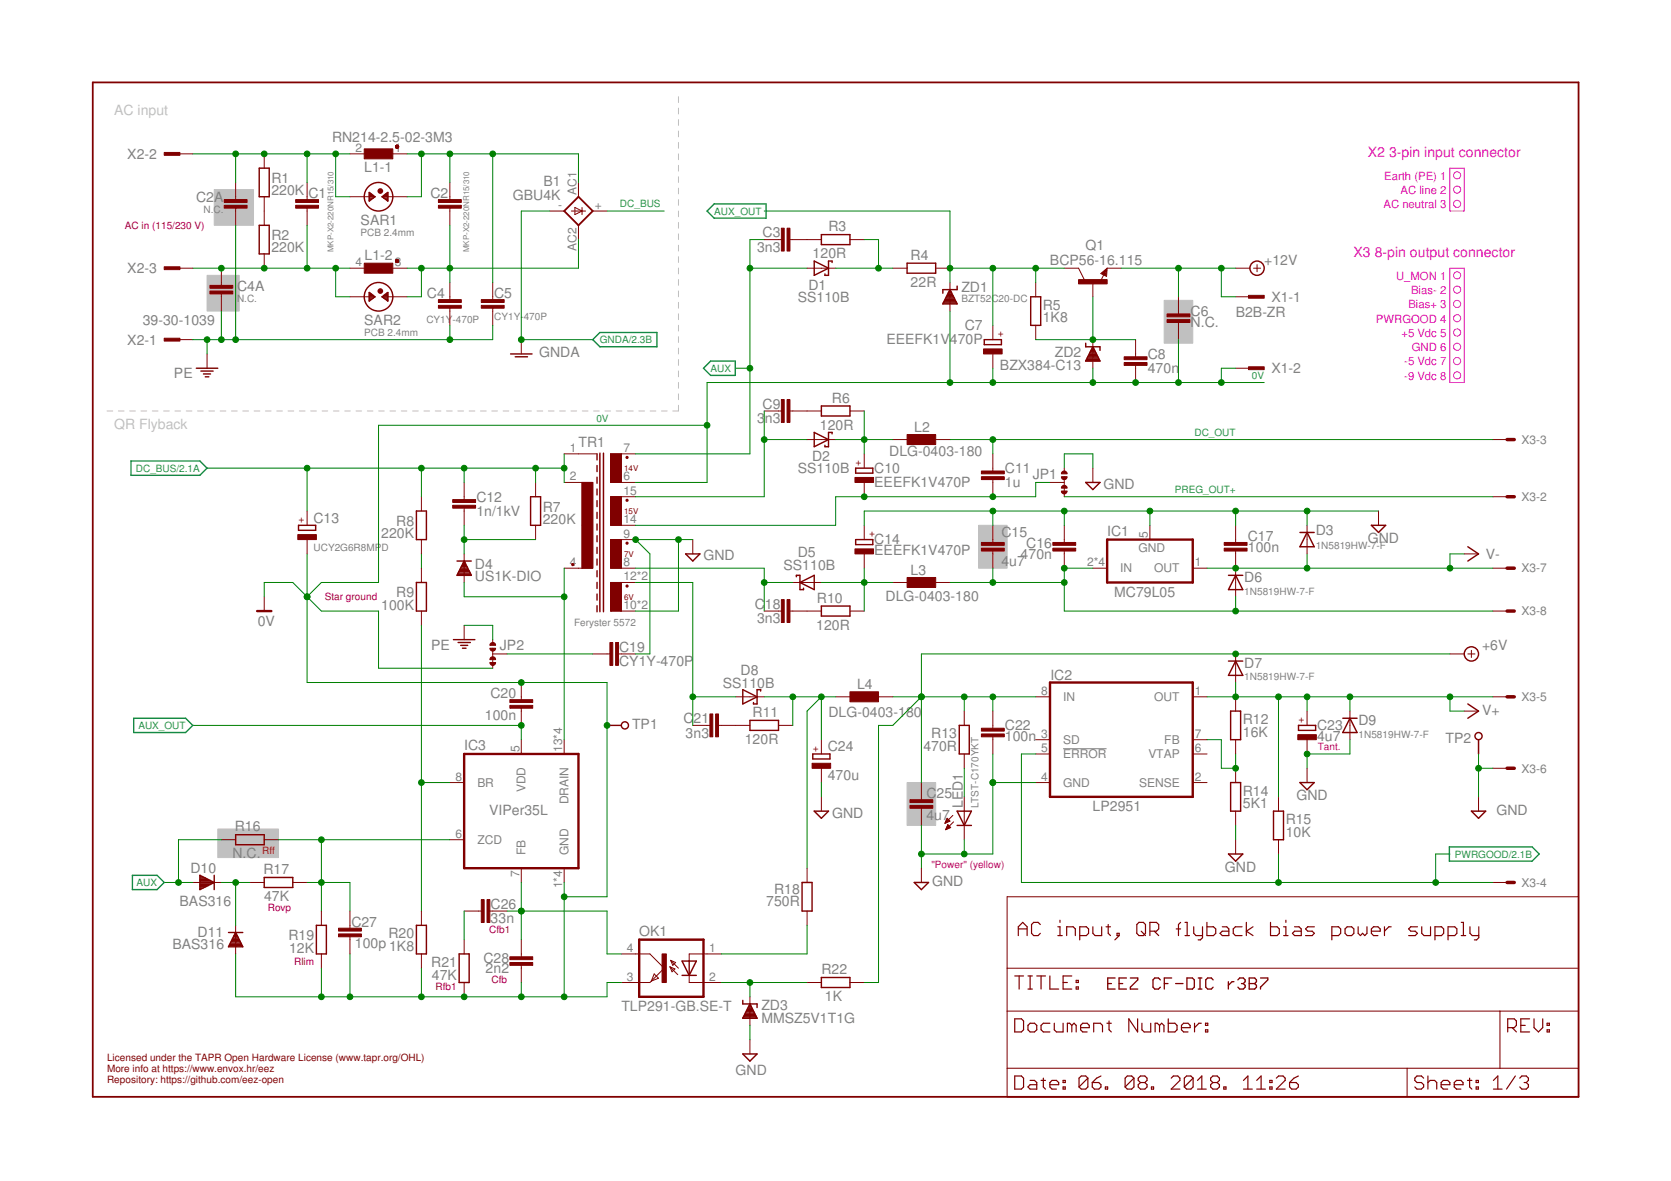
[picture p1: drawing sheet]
<svg xmlns="http://www.w3.org/2000/svg" width="297mm" height="210mm" viewBox="0 0 297 210" stroke-linecap="round" stroke-linejoin="round" font-family="sans-serif">
<g fill="#c0c0c0" stroke="#c0c0c0" stroke-width=".18">
<path d="M161.2 139.1h5.1v7.6h-5.1z"/>
<path d="M173.9 93.4h5.1v7.6h-5.1z"/>
<path d="M38.7 147.3h10.8v5.1h-10.8z"/>
<path d="M206.9 53.4h5.1v7.6h-5.1z"/>
<path d="M38.1 33.7h7v6.3h-7z"/>
<path d="M36.8 48.9h5.7v6.4h-5.7z"/>
</g>
<g fill="none" stroke="#c0c0c0" stroke-width=".18">
<path d="M120.6 17.2v1M120.6 19.2v1.1M120.6 21.3v1M120.6 23.3v1M120.6 25.3v1.1M120.6 27.3v1.1M120.6 29.4v1M120.6 31.4v1M120.6 33.4v1.1M120.6 35.5v1M120.6 37.5v1M120.6 39.5v1.1"/>
<path d="M120.6 41.6v1M120.6 43.6v1M120.6 45.6v1.1M120.6 47.6v1.1M120.6 49.7v1M120.6 51.7v1M120.6 53.7v1.1M120.6 55.8v1M120.6 57.8v1M120.6 59.8v1.1M19 73h1M21 73h1.1"/>
<path d="M23.1 73h1M25.1 73h1M27.1 73h1M29.1 73h1M31.1 73h1M33.1 73h1M35.1 73h1M37.1 73h1M39.1 73h1.1M41.1 73h1.1M43.2 73h1M45.2 73h1"/>
<path d="M47.2 73h1M49.2 73h1M51.2 73h1M53.2 73h1M55.2 73h1M57.3 73h1M59.3 73h1M61.3 73h1M63.3 73h1M65.3 73h1M67.3 73h1M69.3 73h1"/>
<path d="M71.3 73h1M73.3 73h1.1M75.4 73h1M77.4 73h1M79.4 73h1M81.4 73h1M83.4 73h1M85.4 73h1M87.4 73h1M89.4 73h1M91.4 73h1.1M93.5 73h1"/>
<path d="M95.5 73h1M97.5 73h1M99.5 73h1M101.5 73h1M103.5 73h1M105.5 73h1M107.5 73h1M109.5 73h1.1M111.5 73h1.1M113.6 73h1M115.6 73h1M117.6 73h1"/>
<path d="M120.6 72v1h-1M120.6 61.9v1M120.6 63.9v1M120.6 65.9v1.1M120.6 68v1M120.6 70v1"/>
</g>
<path d="M189 133.1h7.7" fill="none" stroke="#808080" stroke-width=".18"/>
<g fill="none" stroke="#800000" stroke-width=".21">
<path d="M180.4 173.5h1.5M181 166.3v-1.6l.8-.8 .8 .8v1.6M181 165.1h1.6M181.2 173.5v2.3M182.7 173.5h.8M182.7 175.8h.8M183.1 173.5v2.3M184.3 173.5h1.5M184.9 164.3l-.4-.4h-.8l-.3 .4v1.6l.3 .4h.8l.4-.4M185.1 173.5v2.3M186.6 173.5v2.3h1.6M188 166.3h.8"/>
<path d="M188 164.7h.4v1.6M188.4 163.6v.3M189 174.6h.7M189.6 166.3v-1.6h1.2l.4 .4v1.2M190.5 173.5h-1.5v2.3h1.5M191.3 175.4h.4v.4h-.4zM191.3 174.2h.4v.4h-.4zM191.9 166.3h1.2l.4-.4v-.8l-.4-.4h-1.2v2.3M194.3 164.7v1.2l.4 .4h1.1v-1.6M196.6 164.7h.8M197 164.3v1.6l.4 .4M198.6 165.9h.3v.4h-.3z"/>
<path d="M198.9 166.3l-.7 .7M202.5 163.9h.7l.4 .4v1.6l-.4 .4h-.7l-.4-.4v-1.6zM202.9 165.5l.7 .8M204.4 165.5h1.2l.4-.4v-.8l-.4-.4h-1.2v2.4M205.2 165.5l.8 .8M209.1 165.1h.8M209.9 163.9l-.4 .4v2M210.7 163.9h.3v2.4M210.7 166.3h.7M212.2 164.7v1.2l.4 .4h1.2M213.8 164.7v2l-.4 .3h-.4M214.5 163.9v2.4h1.2l.4-.4v-.8l-.4-.4h-1.2"/>
<path d="M217.3 164.7h.8l.3 .4v1.2h-1.1l-.4-.4 .4-.4h1.1M220.8 164.7h-1.2l-.4 .4v.8l.4 .4h1.2M221.6 163.9v2.4M222.7 164.7l-1.1 .8 1.1 .8M225.8 163.9v2.4h1.2l.4-.4v-.8l-.4-.4h-1.2M228.2 166.3h.8M228.2 164.7h.4v1.6M228.6 163.6v.3M230.1 164.7h.8l.4 .4v1.2h-1.2l-.4-.4 .4-.4h1.2M233.6 164.7h-1.1l-.4 .4 .4 .4h.8l.3 .4-.3 .4h-1.2M236.7 166.3h1.2l.4-.4v-.8l-.4-.4h-1.2v2.3M239.5 164.7h.8l.4 .4v.8l-.4 .4h-.8l-.4-.4v-.8z"/>
<path d="M241.4 164.7v1.2l.4 .4 .4-.4 .4 .4 .4-.4v-1.2M243.8 165.5h1.5v-.4l-.4-.4h-.7l-.4 .4v.8l.4 .4h.7M246.1 164.7v1.6M247.3 164.7h-.4l-.8 .8M252 164.7h-1.2l-.4 .4 .4 .4h.8l.4 .4-.4 .4h-1.2M252.7 164.7v1.2l.4 .4h1.2v-1.6M255.1 166.3h1.1l.4-.4v-.8l-.4-.4h-1.1v2.3M257.4 166.3h1.2l.4-.4v-.8l-.4-.4h-1.2v2.3M259.8 163.9h.3v2.4M259.8 166.3h.7M261.3 164.7v1.2l.4 .4h1.2M262.9 164.7v2l-.4 .3h-.4"/>
<path d="M180.4 181.1h1.2l.3 .4v1.5l-.3 .4h-1.2zM180.4 191.2h1.2l.3 .4v1.6l-.3 .4h-1.2zM182.7 182.2l.4-.3h.8l.4 .3v.8l-.4 .4h-.8l-.4-.4zM183.1 192h.8l.4 .4v1.2h-1.2l-.4-.4 .4-.4h1.2M185.1 192h.7M185.5 191.6v1.6l.3 .4M186.6 192.8h1.6v-.4l-.4-.4h-.8l-.4 .4v.8l.4 .4h.8M186.6 181.9h-1.1l-.4 .3v.8l.4 .4h1.1M187.4 181.9v1.1l.4 .4h1.2v-1.5M189 193.2h.4v.4h-.4zM189 192h.4v.4h-.4zM190.5 182.2l-.4-.3h-.4v1.5"/>
<path d="M190.5 182.2l.4-.3 .4 .3v1.2M190.5 182.2v1.2M192.1 182.6h1.5v-.4l-.3-.3h-.8l-.4 .3v.8l.4 .4h.8M193.4 191.6v1.6l-.4 .4h-.8l-.4-.4M193.4 191.6l-.4-.4h-.8l-.4 .4v1.6M193.4 191.6l-1.6 1.6M194.2 192.4h1.1l.4 .4v.4l-.4 .4h-.8l-.3-.4zM194.4 183.4v-1.5h1.2l.4 .3v1.2M195.7 191.2l-.8 .4-.7 .8M196.5 193.2h.4v.4h-.4zM196.8 181.9h.7M197.1 181.5v1.5l.4 .4"/>
<path d="M201.6 191.6v1.6l-.4 .4h-.8l-.4-.4M201.6 191.6l-.4-.4h-.8l-.4 .4v1.6M201.6 191.6l-1.6 1.6M202.2 181.1v2.3l-1.5-2.3v2.3M202.7 192.4l-.4 .4v.4l.4 .4h.8l.4-.4v-.4l-.4-.4M202.7 192.4l-.4-.4v-.4l.4-.4h.8l.4 .4v.4l-.4 .4M202.7 192.4h.8M203 181.9v1.1l.4 .4h1.2v-1.5M204.7 193.2h.4v.4h-.4zM206.1 182.2l-.4-.3h-.4v1.5M206.1 182.2v1.2M206.1 182.2l.4-.3 .4 .3v1.2"/>
<path d="M207.7 181.1v2.3h1.2l.3-.4v-.8l-.3-.3h-1.2M208.2 191.6l.4-.4h.8l.3 .4v.4l-1.5 1.6h1.5M210 182.6h1.6v-.4l-.4-.3h-.8l-.4 .3v.8l.4 .4h.8M212.1 191.6v1.6l-.4 .4h-.8l-.4-.4M212.1 191.6l-.4-.4h-.8l-.4 .4v1.6M212.1 191.6l-1.6 1.6M212.3 181.9v1.5M212.9 193.6h1.5M212.9 192l.7-.8v2.4M213.5 181.9h-.4l-.8 .7M214.3 183h.4v.4h-.4zM214.3 181.9h.4v.3h-.4z"/>
<path d="M215.6 192.4l-.4 .4v.4l.4 .4h.8l.4-.4v-.4l-.4-.4M215.6 192.4l-.4-.4v-.4l.4-.4h.8l.4 .4v.4l-.4 .4M215.6 192.4h.8M217.6 193.2h.3v.4h-.3zM221 193.6h1.6M221 192l.8-.8v2.4M223.4 193.6h1.5M223.4 192l.8-.8v2.4M225.7 193.2h.4v.4h-.4zM225.7 192h.4v.4h-.4zM226.9 191.6l.4-.4h.8l.4 .4v.4l-1.6 1.6h1.6M229.2 192.4h1.2l.4 .4v.4l-.4 .4h-.8l-.4-.4z"/>
<path d="M230.8 191.2l-.8 .4-.8 .8M253.1 191.6l-.4-.4h-.8l-.4 .4v.4l.4 .4h.8l.4 .4v.4l-.4 .4h-.8l-.4-.4M253.8 192.4l.4-.4h.8l.4 .4v1.2M253.8 191.2v2.4M256.2 192.8h1.5v-.4l-.4-.4h-.7l-.4 .4v.8l.4 .4h.7M258.5 192.8h1.6v-.4l-.4-.4h-.8l-.4 .4v.8l.4 .4h.8M260.9 192h.7M261.2 191.6v1.6l.4 .4M262.4 193.2h.4v.4h-.4zM262.4 192h.4v.4h-.4zM265.5 193.6h1.5M265.5 192l.8-.8v2.4"/>
<path d="M268 182.6h1.2l.4-.4v-.7l-.4-.4h-1.2v2.3M268.8 182.6l.8 .8M269.4 191.2l-1.6 2.4M270.2 191.6l.3-.4h.8l.4 .4v.4l-.4 .4M270.3 182.2h.8M270.9 192.4h.4M271.3 192.4l.4 .4v.4l-.4 .4h-.8l-.3-.4M271.9 181.1h-1.6v2.3h1.6M272.7 181.1v1.5l.8 .8 .7-.8v-1.5M275 183h.4v.4h-.4zM275 181.9h.4v.3h-.4z"/>
</g>
<g fill="none" stroke="#800000" stroke-width=".25">
<path d="M46.1 29.9h1.8v5.1h-1.8zM65.6 35h1M65.6 34.2l1.1 .8-1.1 .7zM65.6 35.6h.1M65.6 35.4h.4M65.6 35.2h.7M65.6 34.8h.8M65.6 34.5h.5M65.6 34.3h.2M67.9 35h1M67.9 35l1-.8v1.5zM68.2 34.8h.7"/>
<path d="M68.2 35.2h.7M68.5 34.5h.4M68.5 35.4h.4M68.8 34.3h.1M68.8 35.6h.1M70.3 26.1h.5M70.4 25.9h.3M70.5 26.3h.2M70.7 25.9a.25 .25 0 0 0-.3 0 .25 .25 0 0 0 .1 .4M70.7 25.9l.1 .2M70.8 26.1l-.1 .2M46.1 40h1.8v5.1h-1.8z"/>
<path d="M65.6 52.7h1M65.6 53.4h.1M65.6 53.2h.4M65.6 53h.7M65.6 52.5h.8M65.6 52.3h.5M65.6 52.1h.2M65.6 52l1.1 .7-1.1 .8zM67.9 52.7h1M67.9 52.7l1-.7v1.5zM68.2 52.5h.7M68.2 53h.7"/>
<path d="M68.5 52.3h.4M68.5 53.2h.4M68.8 52.1h.1M68.8 53.4h.1M70.3 46.3h.5M70.4 46.5a.26 .26 0 0 1 .2-.4 .26 .26 0 0 1 .2 .4M70.4 46.5l.2 .2 .2-.2M70.4 46.5h.4M144.7 46.4l2.6 1.3-2.6 1.2zM146 41.7h5.1v1.8h-5.1zM147.9 46.7v-.3h-.6v2.5h-.7v-.2M161.2 46.8h5.1v1.8h-5.1z"/>
<path d="M167.7 53.8h2.4M167.8 53.6h2.1M167.9 53.4h1.9M168 53.2h1.7M168.1 53h1.5M168.2 52.7h1.3M168.3 52.5h1.1M168.4 52.3h.9M168.6 52.1h.6M168.7 51.9h.4M168.8 51.6h.2M168.9 51.5l1.2 2.5h-2.5z"/>
<path d="M170.1 50.8v.7h-2.5v.6M183.2 52.7h1.8v5.1h-1.8zM196.7 47.9l-.8 .7 .7 .3 .1-.9-.5 .6 .2 .1v-.3M34.9 65.4h3.8M35.7 66h2.2M36.2 66.5h1.2M36.5 67h.6M90.8 62.9h3.8M91.6 63.4h2.2M144.7 76.9l2.6 1.2-2.6 1.3zM146 72.2h5.1v1.7h-5.1zM147.9 77.1v-.2h-.6v2.5h-.7v-.3"/>
<path d="M175 60.4h3v.9h-3zM193 61v.6h2.5v.7M193 64.1h2.5M193.1 63.9h2.3M193.3 63.6h2M193.4 63.4h1.8M193.5 63.2h1.5M193.6 63h1.3M193.7 62.7h1.1M193.8 62.5h.9M193.9 62.3h.7M194 62.1h.5"/>
<path d="M194.1 61.8h.3M194.3 61.6l1.2 2.6h-2.5zM53.1 93.4h3v.9h-3zM74 90.8h1.8v5.1h-1.8zM81.2 99.7h2.6M82.4 99.8h.2M82.5 99.7l1.3 2.6h-2.6zM94.3 88.3h1.8v5.1h-1.8zM106.1 80.7v1M106.1 82.7v1.1M106.1 84.8v1.1M106.1 86.9v1.1"/>
<path d="M106.1 89v1M106.1 91.1v1M106.1 93.1v1.1M106.1 95.2v1.1M106.1 97.3v1.1M106.1 99.4v1M106.6 80.5v28.2M107.3 80.5v28.2M121.9 98.4h2.5l-1.3 1.3zM152.1 83.2h3.1v.9h-3.1zM152.1 95.9h3.1v.9h-3.1zM193 85.7h2.5l-1.2 1.3z"/>
<path d="M231.1 94.6h2.5M232.3 94.6l1.3 2.6h-2.5zM243.8 93.4h2.5l-1.3 1.2zM260.9 97.2l1.9 1.2-1.9 1.3M74 103.5h1.8v5.1h-1.8zM80.6 113.7h3.8M81.3 102.1h2.4M81.4 114.2h2.2M81.4 101.9h2.2M81.6 101.6h1.9M81.7 101.4h1.7M81.8 101.2h1.4"/>
<path d="M81.9 101h1.2M81.9 114.7h1.2M82 100.7h1M82.1 100.5h.8M82.2 115.2h.6M82.2 100.3h.6M82.3 100.1h.4M106.1 101.4v1.1M106.1 103.5v1.1M106.1 105.6v1.1M106.1 107.7v1M141.6 102.5v-.2h.6v2.5h.6v-.3"/>
<path d="M142.2 103.5l2.5-1.2v2.5zM146 107.7h5.1v1.8h-5.1zM218.4 102.3h2.5M218.4 117.5h2.5M219.6 102.3l1.3 2.5h-2.5zM219.6 117.5l1.3 2.5h-2.5zM107.9 128.9h2.5M132 122.6l2.6 1.2-2.6 1.3zM133.3 128h5.1v1.8h-5.1zM135.2 122.8v-.2h-.6v2.5h-.7v-.2M144.5 134h3v.9h-3zM170.5 128.9h1.8v5.1h-1.8z"/>
<path d="M218.8 126.4h1.7v5.1h-1.7zM218.8 139.1h1.7v5.1h-1.7zM230.8 128.9h3.1v.9h-3.1zM231.1 139.1h2.5l-1.3 1.3zM238.7 127.7h2.5M240 127.7l1.2 2.5h-2.5zM260.9 125.1l1.9 1.3-1.9 1.3M262.8 131.5v2.5M35.5 155.6l2.6 1.2-2.6 1.3zM35.5 158.1h.2M35.5 157.8h.6M35.5 157.6h1.1"/>
<path d="M35.5 157.4h1.5M35.5 157.2h1.9M35.5 157h2.4M35.5 156.7h2.3M35.5 156.5h1.9M35.5 156.3h1.4M35.5 156.1h1M35.5 155.9h.5M35.5 155.6h.1M38.1 155.6v2.5M41.9 148.4h5.1v1.7h-5.1zM47 156h5v1.7h-5z"/>
<path d="M142.6 156.8h1.8v5.1h-1.8zM144.7 144.2h2.6l-1.3 1.2zM162.5 156.8h2.6l-1.3 1.3zM170.1 144.2h2.6l-1.3 2.5zM170.1 146.7h2.6M218.4 151.8h2.5l-1.3 1.3zM226.4 144.2h1.8v5h-1.8zM261.6 144.2h2.5l-1.3 1.2zM40.6 165.7h2.6M40.7 168.1h2.4M40.8 167.8h2.1M41 167.6h1.8"/>
<path d="M41.1 167.4h1.6M41.2 167.2h1.4M41.3 166.9h1.2M41.4 166.7h1M41.5 166.5h.8M41.6 166.3h.6M41.7 166.1h.3M41.8 165.8h.1M41.9 165.7l1.3 2.6h-2.6zM56.2 164.5h1.8v5h-1.8zM74 164.5h1.8v5h-1.8zM81.6 169.5h1.8v5.1h-1.8z"/>
<path d="M121.2 170.8h2.6l-1.3 2.6zM121.2 173.4h2.6M122.5 170.8v2.6M132 177.8v.6h2.6v.7M132.6 179.8h1.4M132.7 179.6h1.2M132.8 179.4h1M132.9 179.2h.8M133.1 178.9h.5M133.2 178.7h.3M133.3 178.5h.1M133.3 178.4l1.3 2.6h-2.6z"/>
<path d="M146 173.7h5.1v1.8h-5.1zM132 187.3h2.6l-1.3 1.3zM132.2 180.7h2.3M132.3 180.5h2M132.4 180.3h1.8M132.5 180.1h1.6"/>
<circle cx="67.3" cy="35" r="2.54"/>
<circle cx="67.3" cy="52.7" r="2.54"/>
<circle cx="223.5" cy="47.7" r="1.27"/>
<circle cx="261.6" cy="116.2" r="1.27"/>
<circle cx="111.1" cy="128.9" r=".64"/>
<circle cx="262.8" cy="130.8" r=".64"/>
</g>
<g fill="none" stroke="#800000" stroke-width=".18">
<path d="M31.7 27.3h2.6M41.9 32.4v3.1M41.9 37v3M47 27.3v2.6M47 35v5M54.6 32.4v3.1M54.6 37v3M62.2 27.3h2.5M62.2 35h3.5M68.9 35h3.5M69.8 27.3h2.6M80 32.4v3.1"/>
<path d="M80 37v3M97.7 37.5h2.6M101.6 37.5h2.5M102.2 36.9l1.3 .6-1.3 .6zM102.8 32.4v2.6M103.5 36.9v1.2M105.4 37.5h2.5M31.7 47.7h2.6M39.3 47.7v3M39.3 52.2v3.1M47 45.1v2.6M62.2 47.7h2.5"/>
<path d="M62.2 52.7h3.5M68.9 52.7h3.5M69.8 47.7h2.6M80 50.2v3.1M80 54.8v3M87.6 50.2v3.1M87.6 54.8v3M102.8 40v2.6M135.8 42.6h3.1M140.4 42.6h5.6M143.5 47.7h5M151.1 42.6h2.5"/>
<path d="M158.7 47.7h2.5M166.3 47.7h2.6M168.9 50.2v5.1M176.5 57.8v2.6M184.1 50.2v2.5M184.1 57.8v2.6M189.2 47.7h2.5l1 2M194.3 50.2v2.5M195.7 48.6l1.1-.9-.1 1.4zM196.2 48.9l-.6 1.2M196.8 47.7h2.5M209.5 52.7v3.1"/>
<path d="M209.5 57.3v3.1M219.6 47.7h2.6M219.6 52.7h2.6M222.8 47.7h1.3M223.5 47v1.3M31.7 60.4h2.6M36.8 62.9v2.5M92.7 60.4v2.5M135.8 73h3.1M140.4 73h5.6M143.5 78.1h5M151.1 73h2.5"/>
<path d="M158.7 78.1h2.5M166.3 78.1h2.6M176.5 62.9v2.5M194.3 60.4v5M201.9 60.4v3M201.9 64.9v3.1M219.6 65.4h2.6M265.4 78.1h2.5M54.6 90.8v2.6M54.6 95.9v2.5M74.9 88.3v2.5M74.9 95.9v2.5"/>
<path d="M82.5 85.7v3.1M82.5 90.3v3.1M82.5 98.4v5.1M95.2 85.7v2.6M95.2 93.4v2.5M100.3 85.7h5.1v15.3h-5.1M100.3 80.7h5.8M103.5 85.7v15.3M110.4 80.7v5M110.4 88.3v5.1M110.4 95.9v5.1M113 95.9h-4.5v5.1h4.5"/>
<path d="M113 80.7h-4.5v5h4.5M113 88.3h-4.5v5.1h4.5M123.1 95.9v2.5M153.6 80.7v2.5M153.6 85.7v2.6M153.6 93.4v2.5M153.6 98.4v2.6M176.5 80.7v3M176.5 85.2v3.1M176.5 93.4v3M176.5 97.9v3.1M186.6 85.7h2.6"/>
<path d="M189.2 83.2v.8M189.2 85v3.3M189.2 93.4v3M189.2 97.9v3.1M194.3 83.2v2.5M204.4 93.4v2.5M219.6 93.4v3M219.6 97.9v8.2M232.3 93.4v5M245 90.8v2.6M260.3 98.4h2.5M265.4 88.3h2.5"/>
<path d="M47 106.1v2.5M74.9 101v2.5M74.9 108.6v2.5M82.5 111.1v2.6M87.6 116.2h2.5M87.6 113.7v.7M87.6 115.5v3.3M105.4 116.2h3M109.9 116.2h3.1M110.4 103.5v5.1M113 103.5h-4.5v5.1h4.5M135.8 108.6h3.1"/>
<path d="M140.4 108.6h5.6M140.9 103.5h5.1M151.1 108.6h2.5M158.7 103.5h2.5M166.3 103.5h2.6M194.3 101h2.5M212 101h2.6M219.6 116.2v5.1M257.7 116.2h2.6M260.9 116.2h1.3M261.6 115.6v1.3M265.4 101h2.5"/>
<path d="M265.4 108.6h2.5M80 139.1h2.5M92.7 121.3v3.1M92.7 125.9v3M92.7 131.5v2.5M100.3 131.5v2.5M123.1 128.9h3.1M127.7 128.9h5.6M130.8 123.8h5M138.4 128.9h2.5M146 131.5v2.5M146 136.5v2.6"/>
<path d="M148.5 123.8h2.6M156.2 123.8h2.5M163.8 139.1v3M171.4 126.4v2.5M171.4 134v2.5M176.5 126.4v3M176.5 131v3M184.1 123.8h2.5M184.1 139.1h2.5M184.1 131.5h2.5M184.1 134h2.5M212 123.8h2.6"/>
<path d="M212 139.1h2.6M212 131.5h2.6M212 134h2.6M219.6 123.8v2.6M219.6 131.5v2.5M219.6 136.5v2.6M232.3 126.4v2.5M232.3 131.5v2.5M232.3 136.5v2.6M240 126.4v5.1M260.3 126.4h2.5M265.4 123.8h2.5"/>
<path d="M265.4 136.5h2.5M34.3 156.8h5M39.3 149.2h2.6M44.4 156.8h2.6M47 149.2h2.5M52 156.8h2.6M80 149.2h2.5M92.7 154.3v2.5M100.3 154.3v2.5M143.5 154.3v2.5M146 141.6v2.6M163.8 143.7v3"/>
<path d="M163.8 154.3v2.5M168 146.2h.2M168.1 146.1h.4M168.1 147.4h.1M168.1 146h.7M168.2 145.9h.6M168.2 147.3h.3M168.2 147.2h.5M168.2 145.7h.5M168.3 145.6h.3M168.3 147.1h.7M168.3 145.5h.1"/>
<path d="M168.3 146.9h.5M168.4 145.4l.5 .5-.9 .4zM168.4 146.8h.3M168.4 146.7h.2M168.5 146.6l-.4 .9M168.5 146.6l.5 .5-.9 .4M168.5 146.6h.1M169.4 144.9l-1.4 1.4M169.5 146.1l-1.4 1.4M171.4 141.6v7.6M179 159.4h101.6v35.5h-101.6zM219.6 144.2v2.5"/>
<path d="M219.6 149.2v2.6M227.3 141.6v2.6M227.3 149.2v2.6M262.8 141.6v2.6M265.4 156.8h2.5M41.9 164.5v5M57.1 161.9v2.6M57.1 169.5v2.6M62.2 161.9v3.1M62.2 166.5v3M74.9 161.9v2.6M74.9 169.5v2.6"/>
<path d="M82.5 167v2.5M82.5 174.6v2.6M82.5 161.9h3.1M87.1 161.9h3M92.7 167v3.1M92.7 171.6v3M110.4 169.5h5.1l2.6 2.6-2.6 2.5h-5.1M116.3 173.1l.8 .8-1.3 .5zM119.1 171.8l1.4 1.4M119.1 171.8l.9 .4-.5 .5zM119.2 170.7l.9 .4-.5 .5zM119.2 170.7l1.4 1.4"/>
<path d="M122.5 173.4v1.2h5.7M128.2 169.5h-5.7v1.3M133.3 177.2v5M143.5 161.9v2.6M143.5 174.6h2.5M151.1 174.6h2.5M179 179.7h101.6M179 172.1h101.6M266.6 179.7v10.2M133.3 184.8v2.5M179 189.9h101.6M250.1 189.9v5"/>
</g>
<g fill="#800000" stroke="#800000" stroke-width=".18">
<path d="M151.1 123h5.1v1.7h-5.1z"/>
<path d="M161.2 77.2h5.1v1.8h-5.1z"/>
<path d="M152 84.9h3.3v.8h-3.3z"/>
<path d="M174.5 130.5h4v.5h-4z"/>
<path d="M174.5 129.4h4v.5h-4z"/>
<path d="M161.2 102.6h5.1v1.8h-5.1z"/>
<path d="M152 97.6h3.3v.8h-3.3z"/>
<path d="M174.5 84.7h4v.5h-4z"/>
<path d="M174.5 83.7h4v.5h-4z"/>
<path d="M187.2 97.4h4v.5h-4z"/>
<path d="M187.2 96.4h4v.5h-4z"/>
<path d="M217.6 97.4h4.1v.5h-4.1z"/>
<path d="M217.6 96.4h4.1v.5h-4.1z"/>
<path d="M230.7 130.6h3.3v.9h-3.3z"/>
<path d="M191.7 49.7h5.1v.8h-5.1z"/>
<path d="M207.5 56.8h4v.5h-4z"/>
<path d="M207.5 55.8h4v.5h-4z"/>
<path d="M109.4 114.2h.5v4.1h-.5z"/>
<path d="M108.4 114.2h.5v4.1h-.5z"/>
<path d="M199.8 64.4h4.1v.5h-4.1z"/>
<path d="M199.8 63.4h4.1v.5h-4.1z"/>
<path d="M117.7 169.5h.7v5.1h-.7z"/>
<path d="M161.8 143.2h4v.5h-4z"/>
<path d="M161.8 142.1h4v.5h-4z"/>
<path d="M174.5 97.4h4v.5h-4z"/>
<path d="M174.5 96.4h4v.5h-4z"/>
<path d="M80.5 89.8h4v.5h-4z"/>
<path d="M80.5 88.8h4v.5h-4z"/>
<path d="M90.6 171.1h4.1v.5h-4.1z"/>
<path d="M90.6 170.1h4.1v.5h-4.1z"/>
<path d="M138.9 71h.5v4.1h-.5z"/>
<path d="M139.9 71h.5v4.1h-.5z"/>
<path d="M138.9 40.6h.5v4h-.5z"/>
<path d="M139.9 40.6h.5v4h-.5z"/>
<path d="M60.2 166h4v.5h-4z"/>
<path d="M60.2 165h4v.5h-4z"/>
<path d="M90.6 125.4h4.1v.5h-4.1z"/>
<path d="M90.6 124.4h4.1v.5h-4.1z"/>
<path d="M138.9 106.6h.5v4h-.5z"/>
<path d="M139.9 106.6h.5v4h-.5z"/>
<path d="M126.2 126.9h.5v4.1h-.5z"/>
<path d="M127.2 126.9h.5v4.1h-.5z"/>
<path d="M52.9 95h3.3v.9h-3.3z"/>
<path d="M86.6 159.9h.5v4.1h-.5z"/>
<path d="M85.6 159.9h.5v4.1h-.5z"/>
<path d="M108.5 88.3h1.9v5.1h-1.9z"/>
<path d="M108.5 95.9h1.9v5.1h-1.9z"/>
<path d="M108.5 103.5h1.9v5.1h-1.9z"/>
<path d="M108.5 80.7h1.9v5h-1.9z"/>
<path d="M103.5 85.7h1.9v15.3h-1.9z"/>
<path d="M29.2 27.1h2.8v.5h-2.8z"/>
<path d="M64.7 26.5h5.1v1.7h-5.1z"/>
<path d="M64.7 46.8h5.1v1.8h-5.1z"/>
<path d="M52.6 36.5h4v.5h-4z"/>
<path d="M52.6 35.5h4v.5h-4z"/>
<path d="M77.9 36.5h4.1v.5h-4.1z"/>
<path d="M77.9 35.5h4.1v.5h-4.1z"/>
<path d="M85.6 53.3h4v.5h-4z"/>
<path d="M85.6 54.3h4v.5h-4z"/>
<path d="M77.9 53.3h4.1v.5h-4.1z"/>
<path d="M77.9 54.3h4.1v.5h-4.1z"/>
<path d="M29.2 47.4h2.8v.5h-2.8z"/>
<path d="M29.2 60.1h2.8v.5h-2.8z"/>
<path d="M174.8 62h3.3v.9h-3.3z"/>
<path d="M221.9 52.5h2.8v.5h-2.8z"/>
<path d="M221.9 65.2h2.8v.5h-2.8z"/>
<path d="M144.4 135.7h3.3v.8h-3.3z"/>
<path d="M37.3 50.7h4.1v.5h-4.1z"/>
<path d="M37.3 51.7h4.1v.5h-4.1z"/>
<path d="M39.9 35.5h4v.5h-4z"/>
<path d="M39.9 36.5h4v.5h-4z"/>
</g>
<path d="M196.8 95.9h15.2v7.6h-15.2zM45.7 108.6h2.5M82.5 134h20.3v20.3h-20.3zM186.6 121.3h25.4v20.3h-25.4zM113.6 167h11.5v10.2h-11.5z" fill="none" stroke="#800000" stroke-width=".42"/>
<g fill="none" stroke="#800000" stroke-width=".32">
<path d="M16.5 14.6h264.1v180.3h-264.1zM100.3 37.5l2.5-2.5 2.6 2.5-2.6 2.5z"/>
<circle cx="111.5" cy="81.3" r=".13"/>
<circle cx="111.5" cy="88.9" r=".13"/>
<circle cx="111.5" cy="96.5" r=".13"/>
<circle cx="101.8" cy="100.4" r=".13"/>
<circle cx="111.5" cy="104.2" r=".13"/>
</g>
<g fill="none" stroke="#800000" stroke-width=".23">
<path d="M196.9 174.8h.7M198.2 173.8h-1.3v2h1.3M198.9 174.8h.7M200.2 173.8h-1.3v2h1.3M200.9 173.8h1.3v.4l-1.3 1.3v.3h1.3M206.3 174.2l-.4-.4h-.6l-.3 .4v1.3l.3 .3h.6l.4-.3M207 174.8h.6M208.3 173.8h-1.3v2M209 174.8h1.3M211 173.8h1l.3 .4v1.3l-.3 .3h-1zM213 173.8h.7M213 175.8h.7"/>
<path d="M213.3 173.8v2M215.6 174.2l-.3-.4h-.6l-.4 .4v1.3l.4 .3h.6l.3-.3M218.4 174.5v1.3M219.4 174.5h-.4l-.6 .6M220 174.2l.4-.4h.6l.3 .4v.3l-.3 .3M220.7 174.8h.3M221 174.8l.3 .3v.4l-.3 .3h-.6l-.4-.3M222.1 173.8h.9l.4 .4v.3l-.4 .3 .4 .3v.4l-.4 .3h-.9zM222.1 174.8h.9M224.1 173.8h1.3v.4l-1.3 1.3v.3"/>
</g>
<g fill="none" stroke="#800000" stroke-width=".51">
<circle cx="67.6" cy="34" r=".25"/>
<circle cx="67.6" cy="51.7" r=".25"/>
</g>
<g fill="#800000" stroke="#800000" stroke-width=".18">
<path d="M188.7 84a.52 .52 0 0 1 .6-.3 .52 .52 0 0 1 .4 .5h-1z" fill-rule="evenodd"/>
<path d="M188.7 84.7h.5v.5l-.4-.1z" fill-rule="evenodd"/>
<path d="M189.2 84.7h.5l-.2 .4-.3 .1z" fill-rule="evenodd"/>
<path d="M188.7 87.3h.5v.5l-.4-.2z" fill-rule="evenodd"/>
<path d="M189.2 87.3h.5l-.3 .4-.2 .1z" fill-rule="evenodd"/>
<path d="M188.7 86.5a.52 .52 0 0 1 .6-.2 .52 .52 0 0 1 .4 .5h-1z" fill-rule="evenodd"/>
<path d="M87.3 114.3l.3-.1a.47 .47 0 0 1 .5 .5h-1z" fill-rule="evenodd"/>
<path d="M87.6 115.2h.5l-.1 .4-.4 .1z" fill-rule="evenodd"/>
<path d="M87.1 115.2h.5v.5l-.4-.1z" fill-rule="evenodd"/>
<path d="M87.6 117.8h.5l-.1 .3-.4 .2z" fill-rule="evenodd"/>
<path d="M87.1 117.8h.5v.5l-.4-.2z" fill-rule="evenodd"/>
<path d="M87.3 116.8l.3-.1a.47 .47 0 0 1 .5 .5h-1z" fill-rule="evenodd"/>
</g>
<path d="M267.9 78.1h1.3M267.9 88.3h1.3M267.9 108.6h1.3M267.9 101h1.3M267.9 136.5h1.3M267.9 123.8h1.3M267.9 156.8h1.3" fill="none" stroke="#800000" stroke-width=".61"/>
<g fill="none" stroke="#008000" stroke-width=".18">
<path d="M34.3 27.3h27.9M41.9 27.3v5.1M54.6 27.3v5.1M59.7 27.3v7.7h2.5M72.4 27.3h30.4v5.1M74.9 27.3v7.7h-2.5M80 27.3v5.1M87.6 27.3v22.9M97.7 37.5h-5v22.9h12.7M107.9 37.5h10.2M135.8 37.5h33.1v12.7M34.3 47.7h27.9"/>
<path d="M39.3 55.3v5.1M41.9 40v20.4M54.6 40v7.7M59.7 47.7v5h2.5M74.9 47.7v5h-2.5M80 40v10.2M80 57.8v2.6M87.6 57.8v2.6h-53.3M102.8 42.6v5.1h-30.4M133.3 47.7h10.2M135.8 42.6h-2.5v38.1h-20.3M148.5 47.7h10.2"/>
<path d="M153.6 42.6h2.6v5.1M168.9 47.7h20.3M168.9 55.3v12.7M176.5 47.7v10.1M184.1 47.7v2.5M194.3 52.7v7.7M199.3 47.7h20.3M209.5 47.7v5M217.1 47.7v5h2.5M36.8 60.4v2.5M125.7 75.6h-58.4v27.9h-10.2l-2.5 2.6M130.8 65.4h2.5"/>
<path d="M135.8 78.1h7.7M135.8 73v15.3h-22.8M148.5 78.1h10.2M153.6 73v7.7M168.9 78.1h96.5M176.5 65.4v2.6M176.5 78.1v2.6M184.1 60.4h17.8M194.3 65.4v2.6M209.5 60.4v7.6M219.6 65.4h-2.5v2.6M224.7 68h-99v17.7h-12.7"/>
<path d="M36.8 83.2h63.5M54.6 83.2v7.6M54.6 98.4v22.9h53.3v38.1h-7.6M74.9 83.2v5.1M74.9 98.4v2.6M82.5 83.2v2.5M82.5 93.4v5M82.5 95.9h12.7M95.2 83.2v2.5M100.3 80.7v5M120.6 95.9v12.7h-7.6M123.1 95.9h-10.1l2.5 2.5v17.8h-2.5"/>
<path d="M176.5 90.8v2.6M186.6 85.7h-2.5v2.6h-35.6v5.1h-35.5M189.2 88.3h76.2M189.2 83.2v-2.5h5.1v2.5M189.2 90.8v2.6M204.4 90.8v2.6M219.6 90.8v2.6M232.3 90.8v2.6M232.3 98.4v2.6M245 90.8h-91.4v2.6M260.3 98.4h-2.6v2.6M47 106.1v-2.6h5l5.1 5.1h10.2v10.2h20.3"/>
<path d="M74.9 111.1v50.8M82.5 103.5v2.6h17.8M82.5 111.1h5.1v2.6M90.1 116.2h15.3M100.3 101v30.5M113 103.5h10.1v25.4M113 101h22.8v7.6M135.8 103.5h5.1M146 103.5h12.7M153.6 101v7.6M168.9 103.5h20.3M176.5 101v2.5"/>
<path d="M194.3 101h-5.1v7.6h76.2M214.6 101h50.8M219.6 106.1v2.5M257.7 116.2h-93.9v22.9M34.3 128.9h58.4v2.6M74.9 139.1h5.1M123.1 123.8h7.7M135.8 123.8h12.7M140.9 123.8v5.1M146 131.5v-7.7l-2.5 2.6v27.9M146 139.1v2.5M158.7 123.8h25.4"/>
<path d="M163.8 123.8l-5.1 5.1h-2.5v45.7h-2.6M171.4 123.8v2.6M171.4 136.5v5.1M176.5 123.8v2.6M176.5 134v17.8h-12.7M176.5 139.1h7.6M184.1 134h-2.5v22.8h83.8M214.6 123.8h50.8M214.6 131.5h2.5v5h2.5v-2.5M219.6 121.3v2.5M227.3 123.8v17.8M232.3 123.8v2.6"/>
<path d="M240 131.5v2.5h-7.7v2.5M240 123.8v2.6M257.7 123.8v2.6h2.6M262.8 136.5h2.6M262.8 134v7.6M29.2 156.8h5.1M39.3 156.8h5.1M39.3 149.2h-7.6v7.6M41.9 156.8v7.7M49.5 149.2h30.5M54.6 156.8h7.6v5.1M57.1 149.2v12.7"/>
<path d="M92.7 156.8v10.2M100.3 156.8v20.4M163.8 146.7v7.6M171.4 149.2v2.6M219.6 146.7v2.5M227.3 151.8v5M257.7 151.8h-2.5v5M41.9 169.5v7.7h66v-2.6h2.5M57.1 172.1v5.1M62.2 169.5v7.7M74.9 172.1v5.1M82.5 161.9v5.1"/>
<path d="M90.1 161.9h17.8v7.6h2.5M92.7 174.6v2.6M128.2 174.6h15.3M133.3 174.6v2.6M143.5 164.5v5h-15.3M133.3 182.2v2.6"/>
</g>
<g fill="#008000" stroke="#008000" stroke-width=".18">
<circle cx="54.6" cy="83.2" r=".51"/>
<circle cx="100.3" cy="83.2" r=".51"/>
<circle cx="95.2" cy="83.2" r=".51"/>
<circle cx="82.5" cy="83.2" r=".51"/>
<circle cx="74.9" cy="83.2" r=".51"/>
<circle cx="153.6" cy="78.1" r=".51"/>
<circle cx="163.8" cy="123.8" r=".51"/>
<circle cx="176.5" cy="123.8" r=".51"/>
<circle cx="219.6" cy="116.2" r=".51"/>
<circle cx="171.4" cy="123.8" r=".51"/>
<circle cx="153.6" cy="103.5" r=".51"/>
<circle cx="135.8" cy="78.1" r=".51"/>
<circle cx="135.8" cy="103.5" r=".51"/>
<circle cx="219.6" cy="136.5" r=".51"/>
<circle cx="227.3" cy="156.8" r=".51"/>
<circle cx="255.2" cy="156.8" r=".51"/>
<circle cx="176.5" cy="78.1" r=".51"/>
<circle cx="194.3" cy="60.4" r=".51"/>
<circle cx="146" cy="123.8" r=".51"/>
<circle cx="140.9" cy="123.8" r=".51"/>
<circle cx="100.3" cy="106.1" r=".51"/>
<circle cx="82.5" cy="95.9" r=".51"/>
<circle cx="92.7" cy="161.9" r=".51"/>
<circle cx="57.1" cy="156.8" r=".51"/>
<circle cx="57.1" cy="149.2" r=".51"/>
<circle cx="209.5" cy="47.7" r=".51"/>
<circle cx="217.1" cy="47.7" r=".51"/>
<circle cx="184.1" cy="47.7" r=".51"/>
<circle cx="168.9" cy="47.7" r=".51"/>
<circle cx="176.5" cy="47.7" r=".51"/>
<circle cx="92.7" cy="128.9" r=".51"/>
<circle cx="120.6" cy="95.9" r=".51"/>
<circle cx="113" cy="95.9" r=".51"/>
<circle cx="176.5" cy="139.1" r=".51"/>
<circle cx="163.8" cy="151.8" r=".51"/>
<circle cx="171.4" cy="151.8" r=".51"/>
<circle cx="232.3" cy="134" r=".51"/>
<circle cx="176.5" cy="90.8" r=".51"/>
<circle cx="189.2" cy="90.8" r=".51"/>
<circle cx="204.4" cy="90.8" r=".51"/>
<circle cx="219.6" cy="90.8" r=".51"/>
<circle cx="232.3" cy="90.8" r=".51"/>
<circle cx="262.8" cy="136.5" r=".51"/>
<circle cx="54.6" cy="106.1" r=".51"/>
<circle cx="194.3" cy="68" r=".51"/>
<circle cx="201.9" cy="68" r=".51"/>
<circle cx="125.7" cy="75.6" r=".51"/>
<circle cx="209.5" cy="68" r=".51"/>
<circle cx="100.3" cy="159.4" r=".51"/>
<circle cx="92.7" cy="177.2" r=".51"/>
<circle cx="82.5" cy="177.2" r=".51"/>
<circle cx="62.2" cy="177.2" r=".51"/>
<circle cx="74.9" cy="177.2" r=".51"/>
<circle cx="57.1" cy="177.2" r=".51"/>
<circle cx="168.9" cy="68" r=".51"/>
<circle cx="176.5" cy="68" r=".51"/>
<circle cx="92.7" cy="121.3" r=".51"/>
<circle cx="100.3" cy="177.2" r=".51"/>
<circle cx="107.9" cy="128.9" r=".51"/>
<circle cx="217.1" cy="68" r=".51"/>
<circle cx="133.3" cy="174.6" r=".51"/>
<circle cx="133.3" cy="47.7" r=".51"/>
<circle cx="133.3" cy="65.4" r=".51"/>
<circle cx="31.7" cy="156.8" r=".51"/>
<circle cx="41.9" cy="156.8" r=".51"/>
<circle cx="80" cy="60.4" r=".51"/>
<circle cx="36.8" cy="60.4" r=".51"/>
<circle cx="39.3" cy="60.4" r=".51"/>
<circle cx="41.9" cy="60.4" r=".51"/>
<circle cx="87.6" cy="27.3" r=".51"/>
<circle cx="80" cy="27.3" r=".51"/>
<circle cx="74.9" cy="27.3" r=".51"/>
<circle cx="80" cy="47.7" r=".51"/>
<circle cx="74.9" cy="47.7" r=".51"/>
<circle cx="47" cy="47.7" r=".51"/>
<circle cx="54.6" cy="47.7" r=".51"/>
<circle cx="59.7" cy="47.7" r=".51"/>
<circle cx="39.3" cy="47.7" r=".51"/>
<circle cx="54.6" cy="27.3" r=".51"/>
<circle cx="47" cy="27.3" r=".51"/>
<circle cx="59.7" cy="27.3" r=".51"/>
<circle cx="41.9" cy="27.3" r=".51"/>
<circle cx="92.7" cy="60.4" r=".51"/>
<circle cx="74.9" cy="139.1" r=".51"/>
<circle cx="153.6" cy="88.3" r=".51"/>
<circle cx="176.5" cy="88.3" r=".51"/>
<circle cx="156.2" cy="47.7" r=".51"/>
<circle cx="176.5" cy="103.5" r=".51"/>
<circle cx="189.2" cy="101" r=".51"/>
<circle cx="189.2" cy="103.5" r=".51"/>
<circle cx="219.6" cy="108.6" r=".51"/>
<circle cx="123.1" cy="123.8" r=".51"/>
<circle cx="219.6" cy="123.8" r=".51"/>
<circle cx="232.3" cy="123.8" r=".51"/>
<circle cx="227.3" cy="123.8" r=".51"/>
<circle cx="240" cy="123.8" r=".51"/>
<circle cx="257.7" cy="123.8" r=".51"/>
<circle cx="219.6" cy="101" r=".51"/>
<circle cx="232.3" cy="101" r=".51"/>
<circle cx="257.7" cy="101" r=".51"/>
</g>
<g fill="none" stroke="#f0f" stroke-width=".18">
<path d="M257.7 29.9h2.6v7.6h-2.6zM257.7 47.7h2.6v20.3h-2.6z"/>
<circle cx="259" cy="33.7" r=".64"/>
<circle cx="259" cy="36.2" r=".64"/>
<circle cx="259" cy="31.2" r=".64"/>
<circle cx="259" cy="56.6" r=".64"/>
<circle cx="259" cy="54" r=".64"/>
<circle cx="259" cy="59.1" r=".64"/>
<circle cx="259" cy="51.5" r=".64"/>
<circle cx="259" cy="48.9" r=".64"/>
<circle cx="259" cy="64.2" r=".64"/>
<circle cx="259" cy="66.7" r=".64"/>
<circle cx="259" cy="61.6" r=".64"/>
</g>
<path d="M125.7 37.5l1.3-1.3h9.2v2.6h-9.2zM106.6 59.1h10.2v2.5h-10.2l-1.2-1.2zM125.1 65.4l1.2-1.2h4.4v2.5h-4.4zM23.3 81.9h12.2l1.3 1.3-1.3 1.3h-12.2zM23.8 127.7h9.2l1.3 1.2-1.3 1.3h-9.2zM23.5 155.6h4.4l1.3 1.2-1.3 1.3h-4.4zM257.6 150.5h14.8l1.2 1.3-1.2 1.3h-14.8z" fill="none" stroke="#008080" stroke-width=".25"/>
<g font-size="2.5" fill="#c0c0c0">
<text x="20.3" y="20.4">AC input</text>
<text x="20.3" y="76.2">QR Flyback</text>
</g>
<g font-size="2.5" fill="#808080">
<text x="22.6" y="28.2">X2-2</text>
<text x="59" y="25.2">RN214-2.5-02-3M3</text>
<text x="34.9" y="35.9">C2A</text>
<text x="48.2" y="34.7">220K C1</text>
<text x="48.2" y="32.5">R1</text>
<text x="64.7" y="30.5">L1-1</text>
<text x="76.5" y="35.2">C2</text>
<text x="91.2" y="35.6">GBU4K</text>
<text x="96.6" y="33.1">B1</text>
<text x="64.1" y="40">SAR1</text>
<text x="147.3" y="41.1">R3</text>
<text x="48.2" y="44.9">220K</text>
<text x="48.2" y="42.7">R2</text>
<text x="64.8" y="46.3">L1-2</text>
<text x="134.6" y="44.7">3n3</text>
<text x="135.6" y="42.2">C3</text>
<text x="144.5" y="45.9">120R</text>
<text x="161.9" y="46.2">R4</text>
<text x="186.6" y="47">BCP56-16.115</text>
<text x="193" y="44.5">Q1</text>
<text x="224.7" y="47">+12V</text>
<text x="22.6" y="48.6">X2-3</text>
<text x="42.1" y="51.7">C4A</text>
<text x="75.9" y="53">C4</text>
<text x="87.9" y="53">C5</text>
<text x="141.8" y="53.6">SS110B</text>
<text x="143.7" y="51.5">D1</text>
<text x="161.9" y="51">22R</text>
<text x="170.9" y="52">ZD1</text>
<text x="226" y="53.6">X1-1</text>
<text x="25.4" y="57.7">39-30-1039</text>
<text x="64.7" y="57.8">SAR2</text>
<text x="171.5" y="58.6">C7</text>
<text x="185.4" y="57.3">1K8</text>
<text x="185.4" y="55.1">R5</text>
<text x="211.7" y="58.1">N.C.</text>
<text x="211.7" y="56.2">C6</text>
<text x="219.7" y="56.4">B2B-ZR</text>
<text x="22.6" y="61.2">X2-1</text>
<text x="95.9" y="63.5">GNDA</text>
<text x="157.6" y="61.1">EEEFK1V470P</text>
<text x="177.7" y="65.7">BZX384-C13</text>
<text x="187.5" y="63.4">ZD2</text>
<text x="204" y="63.8">C8</text>
<text x="30.9" y="67.2">PE</text>
<text x="147.9" y="71.6">R6</text>
<text x="204" y="66.3">470n</text>
<text x="226" y="66.3">X1-2</text>
<text x="134.6" y="75.2">3</text>
<text x="135.6" y="72.7">C9</text>
<text x="136" y="75.2">n3</text>
<text x="145.7" y="76.4">120R</text>
<text x="162.5" y="76.8">L2</text>
<text x="102.8" y="79.4">TR1</text>
<text x="144.4" y="81.9">D2</text>
<text x="158.1" y="81.1">DLG-0403-180</text>
<text x="84.7" y="89.2">C12</text>
<text x="141.8" y="84.1">SS110B</text>
<text x="155.4" y="86.5">EEEFK1V470P</text>
<text x="155.4" y="84">C10</text>
<text x="178.6" y="86.6">1u</text>
<text x="178.6" y="84.1">C11</text>
<text x="183.6" y="85.1">JP1</text>
<text x="196.2" y="86.9">GND</text>
<text x="55.7" y="92.9">C13</text>
<text x="67.8" y="95.7">220K</text>
<text x="70.4" y="93.5">R8</text>
<text x="84.7" y="91.7">1n/1kV</text>
<text x="96.5" y="93.1">220K</text>
<text x="96.5" y="90.9">R7</text>
<text x="178" y="95.5">C15</text>
<text x="196.8" y="95.3">IC1</text>
<text x="233.9" y="95.1">D3</text>
<text x="84.4" y="101.1">D4</text>
<text x="125.1" y="99.6">GND</text>
<text x="139.3" y="101.2">SS110B</text>
<text x="141.8" y="99.1">D5</text>
<text x="155.4" y="98.6">EEEFK1V470P</text>
<text x="155.4" y="96.7">C14</text>
<text x="178" y="100.6">4</text>
<text x="179.4" y="100.6">u7</text>
<text x="181.4" y="99.3">470n</text>
<text x="182.4" y="97.4">C16</text>
<text x="221.8" y="98.1">100n</text>
<text x="221.8" y="96.2">C17</text>
<text x="243.1" y="96.5">GND</text>
<text x="264.1" y="99.3">V-</text>
<text x="70.4" y="106.2">R9</text>
<text x="84.4" y="103.3">US1K-DIO</text>
<text x="145.2" y="107.1">R10</text>
<text x="157.4" y="106.8">DLG-0403-180</text>
<text x="161.9" y="102.2">L3</text>
<text x="198.1" y="106.1">MC79L05</text>
<text x="221.2" y="103.5">D6</text>
<text x="45.8" y="111.3">0V</text>
<text x="67.8" y="108.4">100K</text>
<text x="134.2" y="108.2">C</text>
<text x="134.6" y="110.8">3n3</text>
<text x="136" y="108.2">18</text>
<text x="145.1" y="111.9">120R</text>
<text x="76.6" y="115.5">PE</text>
<text x="88.9" y="115.6">JP2</text>
<text x="110.1" y="118.4">CY1Y-470P</text>
<text x="110.1" y="115.8">C19</text>
<text x="221.2" y="118.8">D7</text>
<text x="263.5" y="115.6">+6V</text>
<text x="87.2" y="124.1">C20</text>
<text x="128.5" y="122.2">SS110B</text>
<text x="131.7" y="120">D8</text>
<text x="152.4" y="122.5">L4</text>
<text x="186.7" y="120.8">IC2</text>
<text x="86.2" y="127.9">100n</text>
<text x="112.4" y="129.6">TP1</text>
<text x="121.5" y="128.5">C</text>
<text x="121.9" y="131.1">3n3</text>
<text x="123.3" y="128.5">21</text>
<text x="133.8" y="127.4">R11</text>
<text x="147.3" y="127.4">DLG-0403-180</text>
<text x="165.5" y="131.2">R13</text>
<text x="178.6" y="131.7">100n</text>
<text x="178.6" y="129.8">C22</text>
<text x="220.9" y="131">16K</text>
<text x="220.9" y="128.7">R12</text>
<text x="234.1" y="131.6">4u7</text>
<text x="234.1" y="129.7">C23</text>
<text x="241.5" y="128.9">D9</text>
<text x="257" y="132">TP2</text>
<text x="263.5" y="127">V+</text>
<text x="82.5" y="133.4">IC3</text>
<text x="132.4" y="132.2">120R</text>
<text x="147.1" y="133.5">C24</text>
<text x="164.1" y="133.5">470R</text>
<text x="147.1" y="138.6">470u</text>
<text x="164.7" y="141.9">C</text>
<text x="166.5" y="141.9">25</text>
<text x="171.1" y="143.7" transform="rotate(-90 171.1 143.7)">LED1</text>
<text x="220.9" y="143.7">5K1</text>
<text x="220.9" y="141.4">R14</text>
<text x="230.4" y="142.3">GND</text>
<text x="41.7" y="147.7">R16</text>
<text x="87" y="144.8">VIPer35L</text>
<text x="147.9" y="145.4">GND</text>
<text x="164.7" y="145.7">4u7</text>
<text x="194.2" y="144.1">LP2951</text>
<text x="228.5" y="148.7">10K</text>
<text x="228.5" y="146.5">R15</text>
<text x="266" y="144.8">GND</text>
<text x="33.9" y="155.1">D10</text>
<text x="41.3" y="152.5">N.C.</text>
<text x="46.8" y="155.4">R17</text>
<text x="217.7" y="155">GND</text>
<text x="31.9" y="161.1">BAS316</text>
<text x="46.9" y="160.2">47K</text>
<text x="87.2" y="161.6">C26</text>
<text x="136.2" y="161">750R</text>
<text x="137.6" y="158.9">R18</text>
<text x="165.7" y="157.5">GND</text>
<text x="35.1" y="166.5">D11</text>
<text x="51.3" y="167.1">R19</text>
<text x="62.5" y="164.7">C27</text>
<text x="69" y="166.8">R20</text>
<text x="87.2" y="164.1">33n</text>
<text x="113.6" y="166.4">OK1</text>
<text x="30.6" y="168.7">BAS316</text>
<text x="51.4" y="169.3">12K</text>
<text x="63.1" y="168.5">100p 1K8</text>
<text x="76.7" y="171.9">R21</text>
<text x="85.9" y="171.1">C28</text>
<text x="86.3" y="173">2n2</text>
<text x="146" y="173.1">R22</text>
<text x="76.8" y="174.1">47K</text>
<text x="110.5" y="179.7">TLP291-GB.SE-T</text>
<text x="135.3" y="179.6">ZD3</text>
<text x="146.6" y="177.9">1K</text>
<text x="135.3" y="181.9">MMSZ5V1T1G</text>
<text x="130.8" y="191.1">GND</text>
</g>
<g font-size="2.5" fill="#f0f">
<text x="243.1" y="28">X2</text>
<text x="246.9" y="28">3-pin input connector</text>
<text x="240.6" y="45.8">X3</text>
<text x="244.4" y="45.8">8-pin output connector</text>
</g>
<g font-size="2.1" fill="#808080">
<text x="63.2" y="27">2</text>
<text x="70.2" y="27">1</text>
<text x="102.5" y="34.6" transform="rotate(-90 102.5 34.6)">AC1</text>
<text x="99.2" y="37.1">-</text>
<text x="105.7" y="37.1">+</text>
<text x="63.2" y="47.3">4</text>
<text x="70.2" y="47.3">3</text>
<text x="102.5" y="44.5" transform="rotate(-90 102.5 44.5)">AC2</text>
<text x="101.3" y="80.3">1</text>
<text x="110.8" y="80.3">7</text>
<text x="270.4" y="78.9">X3-3</text>
<text x="101.3" y="85.4">2</text>
<text x="110.8" y="87.9">15</text>
<text x="110.8" y="85.4">6</text>
<text x="270.4" y="89.1">X3-2</text>
<text x="110.8" y="95.6">9</text>
<text x="110.8" y="93">14</text>
<text x="204.1" y="95.6" transform="rotate(-90 204.1 95.6)">5</text>
<text x="101.3" y="100.6">4</text>
<text x="110.8" y="100.6">8</text>
<text x="193.2" y="100.6">2*4</text>
<text x="199.1" y="101.8">IN</text>
<text x="202.4" y="98.2">GND</text>
<text x="205.2" y="101.8">OUT</text>
<text x="212.4" y="100.6">1</text>
<text x="270.4" y="101.8">X3-7</text>
<text x="110.8" y="103.2">12*2</text>
<text x="110.8" y="108.3">10*2</text>
<text x="270.4" y="109.4">X3-8</text>
<text x="185.1" y="123.5">8</text>
<text x="189" y="124.6">IN</text>
<text x="205.2" y="124.6">OUT</text>
<text x="212.4" y="123.5">1</text>
<text x="270.4" y="124.6">X3-5</text>
<text x="185.1" y="131.1">3</text>
<text x="212.4" y="131.1">7</text>
<text x="92.3" y="133.6" transform="rotate(-90 92.3 133.6)">5</text>
<text x="99.9" y="133.6" transform="rotate(-90 99.9 133.6)">13*4</text>
<text x="185.1" y="133.6">5</text>
<text x="189" y="132.2">SD</text>
<text x="189" y="134.8">ERROR</text>
<text x="204.1" y="134.8">VTAP</text>
<text x="207" y="132.2">FB</text>
<text x="212.4" y="133.6">6</text>
<text x="270.4" y="137.3">X3-6</text>
<text x="81" y="138.7">8</text>
<text x="84.9" y="139.8">BR</text>
<text x="93.4" y="140.8" transform="rotate(-90 93.4 140.8)">VDD</text>
<text x="101.1" y="143" transform="rotate(-90 101.1 143)">DRAIN</text>
<text x="185.1" y="138.7">4</text>
<text x="189" y="139.8">GND</text>
<text x="202.5" y="139.8">SENSE</text>
<text x="212.4" y="138.7">2</text>
<text x="81" y="148.9">6</text>
<text x="84.9" y="150">ZCD</text>
<text x="92.3" y="155.9" transform="rotate(-90 92.3 155.9)">7</text>
<text x="93.4" y="152" transform="rotate(-90 93.4 152)">FB</text>
<text x="101.1" y="152" transform="rotate(-90 101.1 152)">GND</text>
<text x="99.9" y="157.9" transform="rotate(-90 99.9 157.9)">1*4</text>
<text x="270.4" y="157.6">X3-4</text>
<text x="111.5" y="169.2">4</text>
<text x="126" y="169.2">1</text>
<text x="111.5" y="174.3">3</text>
<text x="126" y="174.3">2</text>
</g>
<g font-size="2" fill="#f0f">
<text x="246.1" y="31.9">Earth (PE) 1</text>
<text x="249" y="34.5">AC line 2</text>
<text x="245.9" y="37">AC neutral 3</text>
<text x="248.2" y="49.7">U_MON 1</text>
<text x="250.8" y="52.3">Bias- 2</text>
<text x="244.6" y="57.3">PWRGOOD 4</text>
<text x="249.1" y="59.9">+5 Vdc 5</text>
<text x="250.4" y="54.8">Bias+ 3</text>
<text x="249.6" y="65">-5 Vdc 7</text>
<text x="251" y="62.4">GND 6</text>
<text x="249.6" y="67.5">-9 Vdc 8</text>
</g>
<g font-size="1.8" fill="#f00">
<text x="22.2" y="40.7">AC in (115/230 V)</text>
<text x="57.8" y="106.7">Star ground</text>
<text x="46.6" y="151.8">Rff</text>
<text x="47.6" y="161.9">Rovp</text>
<text x="87" y="165.7">Cfb1</text>
<text x="52.3" y="171.5">Rlim</text>
<text x="77.4" y="175.9">Rfb1</text>
<text x="87.4" y="174.6">Cfb</text>
</g>
<g font-size="1.8" fill="#808080">
<text x="36.2" y="37.9">N.C.</text>
<text x="64.1" y="41.9">PCB 2.4mm</text>
<text x="42.1" y="53.6">N.C.</text>
<text x="170.9" y="53.8">BZT52C20-DC</text>
<text x="64.7" y="59.7">PCB 2.4mm</text>
<text x="75.8" y="57.4">CY1Y</text>
<text x="80.4" y="57.4">-470P</text>
<text x="87.9" y="56.8">CY1Y-</text>
<text x="93.1" y="56.8">470P</text>
<text x="55.7" y="98">UCY2G6R8MP</text>
<text x="67.8" y="98">D</text>
<text x="233.9" y="97.6">1N5819HW-7-F</text>
<text x="221.2" y="105.7">1N5819HW-7-F</text>
<text x="102.1" y="111.3">Feryster 5572</text>
<text x="221.2" y="120.9">1N5819HW-7-F</text>
<text x="241.5" y="131.1">1N5819HW-7-F</text>
<text x="173.9" y="143.7" transform="rotate(-90 173.9 143.7)">LTST-C170YKT</text>
</g>
<g font-size="1.8" fill="#008080">
<text x="110.2" y="36.9">DC_BUS</text>
<text x="127" y="38.1">AUX_OUT</text>
<text x="106.6" y="61">GNDA/2.3B</text>
<text x="126.3" y="66.1">AUX</text>
<text x="222.6" y="67.3">0V</text>
<text x="106" y="75">0V</text>
<text x="212.3" y="77.5">DC_OUT</text>
<text x="24.1" y="83.8">DC_BUS/2.1A</text>
<text x="208.8" y="87.7">PREG_OUT+</text>
<text x="24.6" y="129.6">AUX_OUT</text>
<text x="258.6" y="152.4">PWRGOOD/2.1B</text>
<text x="24.3" y="157.5">AUX</text>
</g>
<g font-size="1.8" fill="#800000">
<text x="178.3" y="60" transform="rotate(-90 178.3 60)">+</text>
<text x="153" y="82.8" transform="rotate(-90 153 82.8)">+</text>
<text x="54" y="93" transform="rotate(-90 54 93)">+</text>
<text x="155.5" y="95.5" transform="rotate(-90 155.5 95.5)">+</text>
<text x="231.8" y="128.5" transform="rotate(-90 231.8 128.5)">+</text>
<text x="145.4" y="133.6" transform="rotate(-90 145.4 133.6)">+</text>
<text x="19" y="188.6">Licensed under the TAPR Open Hardware License (www.tapr.org/OHL)</text>
<text x="19" y="190.5">More info at https://www.envox.hr/eez</text>
<text x="19" y="192.4">Repository: https://github.com/eez-open</text>
</g>
<g font-size="1.8" fill="#800080">
<text x="234.3" y="133.4">Tant.</text>
<text x="165.6" y="154.3">&quot;Power&quot; (yellow)</text>
</g>
<g font-size="1.4" fill="#808080">
<text x="59.3" y="44.9" transform="rotate(-90 59.3 44.9)">MKP-X2-220NR15/310</text>
<text x="83.4" y="44.9" transform="rotate(-90 83.4 44.9)">MKP-X2-220NR15/310</text>
</g>
<g font-size="1.4" fill="#800000">
<text x="111" y="83.7">14V</text>
<text x="111" y="91.3">15V</text>
<text x="111" y="99">7V</text>
<text x="111" y="106.6">6V</text>
</g>
</svg>
